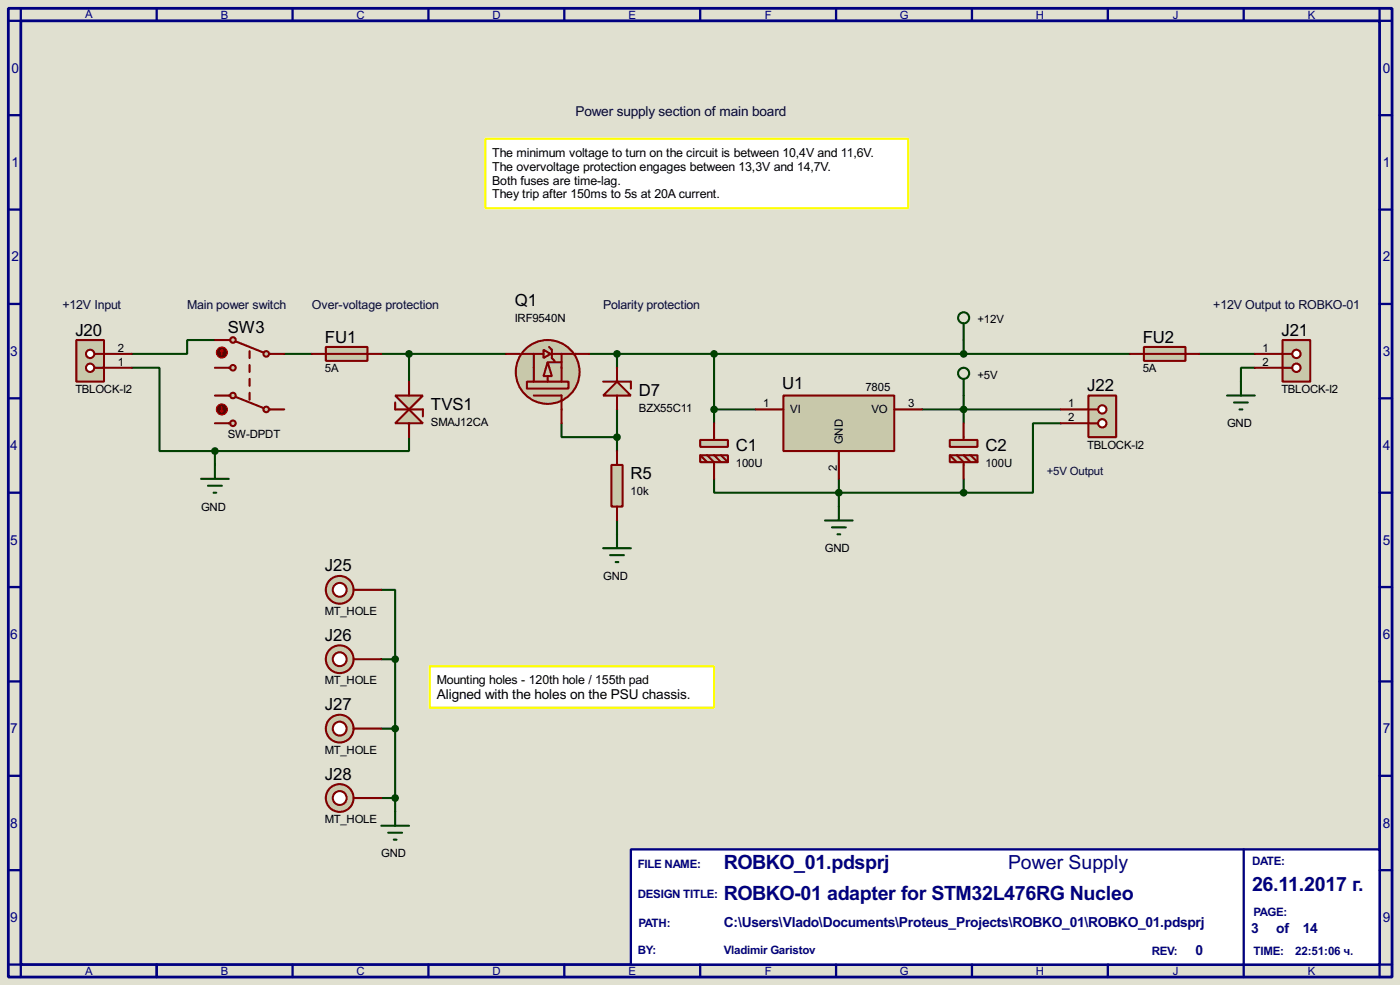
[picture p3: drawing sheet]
<svg xmlns="http://www.w3.org/2000/svg" width="256mm" height="180mm" viewBox="0 0 256 180" stroke-linecap="round" stroke-linejoin="round" font-family="sans-serif">
<path d="M0 0h256.5v180.3h-256.5z" fill="#e0e0d0"/>
<path d="M1.5 1.5h253.5v177.3h-253.5zM3.8 3.8h248.9v172.7h-248.9z" fill="none" stroke="#000080" stroke-width=".51"/>
<path d="M3.8 1.5v2.3h-2.3M28.7 1.5v2.3" fill="none" stroke="#000080" stroke-width=".42"/>
<path d="M115.6 155.4h137.1v21.1h-137.1z" fill="#fff" stroke="#000080" stroke-width=".42"/>
<g fill="none" stroke="#000080" stroke-width=".42">
<path d="M53.6 1.5v2.3M78.5 1.5v2.3M103.4 1.5v2.3M128.3 1.5v2.3M153.2 1.5v2.3M178.1 1.5v2.3M202.9 1.5v2.3M227.8 1.5v2.3M252.7 1.5v2.3h2.3M1.5 21.1h2.3M1.5 38.4h2.3M252.7 21.1h2.3"/>
<path d="M252.7 38.4h2.3M1.5 55.6h2.3M252.7 55.6h2.3M1.5 72.9h2.3M252.7 72.9h2.3M1.5 90.2h2.3M252.7 90.2h2.3M1.5 107.4h2.3M252.7 107.4h2.3M1.5 124.7h2.3M252.7 124.7h2.3M1.5 142h2.3"/>
<path d="M1.5 159.3h2.3M227.8 155.4v23.4M252.7 142h2.3M252.7 159.3h2.3M1.5 176.5h2.3v2.3M28.7 176.5v2.3M53.6 176.5v2.3M78.5 176.5v2.3M103.4 176.5v2.3M128.3 176.5v2.3M153.2 176.5v2.3M178.1 176.5v2.3"/>
<path d="M202.9 176.5v2.3M255 176.5h-2.3v2.3"/>
</g>
<g fill="none" stroke="#004000" stroke-width=".38">
<path d="M24.1 67.3h5.1v15.2h10.2M39.4 62.2h-5.1v2.6h-10.2M52.1 64.8h5M69.8 64.8h22.9M74.9 64.8v5M102.9 77.5v2.5h10.1M107.9 64.8h99.1M113 64.8v2.5M113 74.9v7.6M130.8 74.9h7.6M130.8 64.8v12.7M168.9 74.9h25.4"/>
<path d="M176.5 62.2v2.6M176.5 72.4v5.1M194.3 77.5h-5.1v12.7h-12.7M219.7 64.8h10.2M229.9 67.3h-2.6v2.5M39.4 82.5v2.6M74.9 80v2.5h-35.5M113 95.2v2.6M130.8 87.6v2.6h45.7M153.7 87.6v5.1M176.5 87.6v2.6M69.8 107.9h2.6v12.7"/>
<path d="M69.8 120.6h2.6M69.8 133.3h2.6M72.4 120.6v28M69.8 146h2.6"/>
</g>
<path d="M78.7 121.9h52.1v7.6h-52.1z" fill="#fff" stroke="#ff0" stroke-width=".38"/>
<path d="M14 62.2h5v7.6h-5z" fill="#c8c8aa" stroke="#800000" stroke-width=".38"/>
<path d="M17.3 67.3h1.7" fill="none" stroke="#800000" stroke-width=".38"/>
<circle cx="16.5" cy="67.3" r=".76" fill="#feffff" stroke="#800000" stroke-width=".38"/>
<path d="M17.3 64.8h1.7" fill="none" stroke="#800000" stroke-width=".38"/>
<circle cx="16.5" cy="64.8" r=".76" fill="#feffff" stroke="#800000" stroke-width=".38"/>
<path d="M19 67.3h5.1M19 64.8h5.1" fill="none" stroke="#800000" stroke-width=".38"/>
<path d="M59.7 63.5h7.6v2.5h-7.6z" fill-rule="evenodd" fill="#c8c8aa" stroke="#800000" stroke-width=".38"/>
<path d="M57.1 64.8h12.7" fill="none" stroke="#800000" stroke-width=".38"/>
<path d="M74.9 74.9l2.6 2.6h-5.1z" fill="#c8c8aa" stroke="#800000" stroke-width=".38"/>
<path d="M72.4 73.7v1.2h5.1v1.3" fill="none" stroke="#800000" stroke-width=".38"/>
<path d="M72.4 72.4h5.1l-2.6 2.5z" fill="#c8c8aa" stroke="#800000" stroke-width=".38"/>
<path d="M74.9 69.8v2.6M74.9 77.5v2.5" fill="none" stroke="#800000" stroke-width=".38"/>
<path d="M36.8 87.6h5.1M38.1 88.9h2.5M39.1 90.2h.5M39.4 85.1v2.5" fill="none" stroke="#004000" stroke-width=".38"/>
<circle cx="39.4" cy="82.5" r=".51" fill="#004000" stroke="#004000" stroke-width=".38"/>
<path d="M143.5 72.4h20.3v10.1h-20.3z" fill="#c8c8aa" stroke="#800000" stroke-width=".38"/>
<path d="M138.4 74.9h5.1M163.8 74.9h5.1M153.7 82.5v5.1" fill="none" stroke="#800000" stroke-width=".38"/>
<circle cx="153.7" cy="90.2" r=".51" fill="#004000" stroke="#004000" stroke-width=".38"/>
<path d="M151.1 95.2h5.1M152.4 96.5h2.5M153.4 97.8h.5M153.7 92.7v2.5" fill="none" stroke="#004000" stroke-width=".38"/>
<g fill="#c8c8aa" stroke="#800000" stroke-width=".38">
<path d="M128.3 80.5h5v1.3h-5z"/>
<path d="M128.3 83.3h5v1.3h-5z"/>
</g>
<path d="M130.8 77.5v3M128.3 83.3l1.2 1.3M129.5 83.3l1.3 1.3v3M130.8 83.3l1.3 1.3M132.1 83.3l1.2 1.3" fill="none" stroke="#800000" stroke-width=".38"/>
<g fill="#c8c8aa" stroke="#800000" stroke-width=".38">
<path d="M174 80.5h5.1v1.3h-5.1z"/>
<path d="M174 83.3h5.1v1.3h-5.1z"/>
</g>
<path d="M176.5 77.5v3M174 83.3l1.3 1.3M175.3 83.3l1.2 1.3v3M176.5 83.3l1.3 1.3M177.8 83.3l1.3 1.3" fill="none" stroke="#800000" stroke-width=".38"/>
<path d="M234.9 62.2h5.1v7.6h-5.1z" fill="#c8c8aa" stroke="#800000" stroke-width=".38"/>
<path d="M234.9 64.8h1.8" fill="none" stroke="#800000" stroke-width=".38"/>
<circle cx="237.5" cy="64.8" r=".76" fill="#feffff" stroke="#800000" stroke-width=".38"/>
<path d="M234.9 67.3h1.8" fill="none" stroke="#800000" stroke-width=".38"/>
<circle cx="237.5" cy="67.3" r=".76" fill="#feffff" stroke="#800000" stroke-width=".38"/>
<path d="M229.9 64.8h5M229.9 67.3h5" fill="none" stroke="#800000" stroke-width=".38"/>
<path d="M224.8 72.4h5.1M226.1 73.7h2.5M227.1 74.9h.5M227.3 69.8v2.6" fill="none" stroke="#004000" stroke-width=".38"/>
<g fill="#c8c8aa" stroke="#800000" stroke-width=".38">
<path d="M100.3 66.3l.8 2.5h-1.5z"/>
<circle cx="100.3" cy="68.1" r="5.8"/>
</g>
<path d="M96.5 69.8h7.6v1.3h-7.6z" fill="#c8c8aa" stroke="#800000" stroke-width=".38"/>
<path d="M97.8 72.4h5.1v2.5M97.8 64.8v5M100.3 68.8v1M100.3 66.3h2.6M102.9 64.8v5" fill="none" stroke="#800000" stroke-width=".38"/>
<path d="M99.6 64l1.2 .8-1.2 .7z" fill="#c8c8aa" stroke="#800000" stroke-width=".38"/>
<path d="M92.7 64.8h2.5M95.5 64.8h4.1M100.6 63.5l.5 .5v1.5l.5 .5M101.1 64.8h6.8M102.9 74.9v2.6" fill="none" stroke="#800000" stroke-width=".38"/>
<circle cx="74.9" cy="64.8" r=".51" fill="#004000" stroke="#004000" stroke-width=".38"/>
<path d="M113 69.8l2.6 2.6h-5.1z" fill="#c8c8aa" stroke="#800000" stroke-width=".38"/>
<path d="M110.5 69.8h5.1v1.3M113 67.3v2.5M113 72.4v2.5" fill="none" stroke="#800000" stroke-width=".38"/>
<path d="M112 85.1h2v7.6h-2z" fill="#c8c8aa" stroke="#800000" stroke-width=".38"/>
<path d="M113 82.5v2.6M113 92.7v2.5" fill="none" stroke="#800000" stroke-width=".38"/>
<g fill="#004000" stroke="#004000" stroke-width=".38">
<circle cx="113" cy="80" r=".51"/>
<circle cx="113" cy="64.8" r=".51"/>
<circle cx="130.8" cy="74.9" r=".51"/>
<circle cx="130.8" cy="64.8" r=".51"/>
<circle cx="176.5" cy="74.9" r=".51"/>
<circle cx="176.5" cy="64.8" r=".51"/>
</g>
<g fill="none" stroke="#004000" stroke-width=".38">
<path d="M176.5 59.2v3M176.5 69.3v3.1M113 97.8v2.5M110.5 100.3h5.1M111.8 101.6h2.5M112.8 102.9h.5"/>
<circle cx="176.5" cy="58.2" r="1.02"/>
<circle cx="176.5" cy="68.3" r="1.02"/>
</g>
<path d="M199.4 72.4h5.1v7.6h-5.1z" fill="#c8c8aa" stroke="#800000" stroke-width=".38"/>
<path d="M199.4 74.9h1.8" fill="none" stroke="#800000" stroke-width=".38"/>
<circle cx="201.9" cy="74.9" r=".76" fill="#feffff" stroke="#800000" stroke-width=".38"/>
<path d="M199.4 77.5h1.8" fill="none" stroke="#800000" stroke-width=".38"/>
<circle cx="201.9" cy="77.5" r=".76" fill="#feffff" stroke="#800000" stroke-width=".38"/>
<path d="M194.3 74.9h5.1M194.3 77.5h5.1" fill="none" stroke="#800000" stroke-width=".38"/>
<circle cx="176.5" cy="90.2" r=".51" fill="#004000" stroke="#004000" stroke-width=".38"/>
<path d="M209.5 63.5h7.7v2.5h-7.7z" fill-rule="evenodd" fill="#c8c8aa" stroke="#800000" stroke-width=".38"/>
<path d="M207 64.8h12.7" fill="none" stroke="#800000" stroke-width=".38"/>
<path d="M88.9 25.4h77.5v12.7h-77.5z" fill="#fff" stroke="#ff0" stroke-width=".38"/>
<g fill="#c8c8aa" stroke="#800000" stroke-width=".38">
<circle cx="48.8" cy="74.9" r=".51"/>
<circle cx="42.7" cy="72.4" r=".51"/>
</g>
<path d="M41.9 72.4h.3M49.3 74.9h.2" fill="none" stroke="#800000" stroke-width=".38"/>
<circle cx="42.7" cy="77.5" r=".51" fill="#c8c8aa" stroke="#800000" stroke-width=".38"/>
<path d="M41.9 77.5h.3M43.2 72.6l5.1 2.1" fill="none" stroke="#800000" stroke-width=".38"/>
<g fill="#c8c8aa" stroke="#800000" stroke-width=".38">
<circle cx="48.8" cy="64.8" r=".51"/>
<circle cx="42.7" cy="62.2" r=".51"/>
</g>
<path d="M41.9 62.2h.3M49.3 64.8h.2" fill="none" stroke="#800000" stroke-width=".38"/>
<circle cx="42.7" cy="67.3" r=".51" fill="#c8c8aa" stroke="#800000" stroke-width=".38"/>
<path d="M39.4 67.3h2.8M39.4 77.5h2.5M39.4 72.4h2.5M39.4 62.2h2.5M43.2 62.5l5.1 2M45.7 64.3v1.2M45.7 66.8v1.3M45.7 69.3v1.3M45.7 71.9v1.3M49.5 74.9h2.6M49.5 64.8h2.6" fill="none" stroke="#800000" stroke-width=".38"/>
<circle cx="40.6" cy="64.5" r="1.02" fill="#400000" stroke="#f00" stroke-width=".18"/>
<path d="M40.6 64l.3 .3M40.6 64l-.2 .3M40.6 64v1" fill="none" stroke="#f00" stroke-width=".18"/>
<circle cx="40.6" cy="74.9" r="1.02" fill="#400000" stroke="#f00" stroke-width=".18"/>
<path d="M40.4 75.2l.2 .2M40.6 74.4v1M40.9 75.2l-.3 .2" fill="none" stroke="#f00" stroke-width=".18"/>
<circle cx="62.2" cy="108" r="2.54" fill="#c8c8aa" stroke="#800000" stroke-width=".38"/>
<circle cx="62.2" cy="108" r="1.27" fill="#feffff" stroke="#800000" stroke-width=".38"/>
<path d="M64.8 107.9h5" fill="none" stroke="#800000" stroke-width=".38"/>
<circle cx="62.2" cy="120.7" r="2.54" fill="#c8c8aa" stroke="#800000" stroke-width=".38"/>
<circle cx="62.2" cy="120.7" r="1.27" fill="#feffff" stroke="#800000" stroke-width=".38"/>
<path d="M64.8 120.6h5" fill="none" stroke="#800000" stroke-width=".38"/>
<circle cx="62.2" cy="133.4" r="2.54" fill="#c8c8aa" stroke="#800000" stroke-width=".38"/>
<circle cx="62.2" cy="133.4" r="1.27" fill="#feffff" stroke="#800000" stroke-width=".38"/>
<path d="M64.8 133.3h5" fill="none" stroke="#800000" stroke-width=".38"/>
<circle cx="62.2" cy="146.1" r="2.54" fill="#c8c8aa" stroke="#800000" stroke-width=".38"/>
<circle cx="62.2" cy="146.1" r="1.27" fill="#feffff" stroke="#800000" stroke-width=".38"/>
<path d="M64.8 146h5" fill="none" stroke="#800000" stroke-width=".38"/>
<g fill="#004000" stroke="#004000" stroke-width=".38">
<circle cx="72.4" cy="120.6" r=".51"/>
<circle cx="72.4" cy="133.3" r=".51"/>
<circle cx="72.4" cy="146" r=".51"/>
</g>
<path d="M69.8 151.1h5.1M71.1 152.4h2.6M72.1 153.7h.5M72.4 148.6v2.5" fill="none" stroke="#004000" stroke-width=".38"/>
<g font-size="4" fill="#000080">
<text x="132.6" y="159">ROBKO_01.pdsprj</text>
<text x="184.7" y="159">Power Supply</text>
<text x="132.6" y="164.8">ROBKO-01 adapter for STM32L476RG Nucleo</text>
<text x="229.4" y="163.1">26.11.2017 г.</text>
</g>
<g font-size="3.4">
<text x="94.3" y="55.9">Q1</text>
<text x="13.8" y="61.4">J20</text>
<text x="41.7" y="60.9">SW3</text>
<text x="59.5" y="62.7">FU1</text>
<text x="209.3" y="62.7">FU2</text>
<text x="234.7" y="61.4">J21</text>
<text x="143.3" y="71.2">U1</text>
<text x="199.2" y="71.6">J22</text>
<text x="79" y="75">TVS1</text>
<text x="117.1" y="72.4">D7</text>
<text x="134.8" y="82.6">C1</text>
<text x="180.5" y="82.6">C2</text>
<text x="115.5" y="87.7">R5</text>
<text x="59.5" y="104.6">J25</text>
<text x="59.5" y="117.3">J26</text>
<text x="59.5" y="130">J27</text>
<text x="59.5" y="142.7">J28</text>
</g>
<g font-size="2.8" fill="#000080">
<text x="2.1" y="13.3">0</text>
<text x="253.3" y="13.3">0</text>
<text x="2.1" y="30.6">1</text>
<text x="253.3" y="30.6">1</text>
<text x="2.1" y="47.8">2</text>
<text x="253.3" y="47.8">2</text>
<text x="1.9" y="65.1">3</text>
<text x="253.3" y="65.1">3</text>
<text x="1.9" y="82.4">4</text>
<text x="253.3" y="82.4">4</text>
<text x="1.9" y="99.7">5</text>
<text x="253.3" y="99.7">5</text>
<text x="1.9" y="116.9">6</text>
<text x="253.3" y="116.9">6</text>
<text x="1.9" y="134.2">7</text>
<text x="253.3" y="134.2">7</text>
<text x="1.9" y="151.5">8</text>
<text x="253.3" y="151.5">8</text>
<text x="1.9" y="168.7">9</text>
<text x="132.6" y="169.7">C:\Users\Vlado\Documents\Proteus_Projects\ROBKO_01\ROBKO_01.pdsprj</text>
<text x="229.2" y="170.7">3</text>
<text x="233.8" y="170.7">of</text>
<text x="238.7" y="170.7">14</text>
<text x="253.3" y="168.7">9</text>
<text x="219" y="174.8">0</text>
</g>
<text font-size="2.8" fill="#000040" x="105.4" y="21.3">Power supply section of main board</text>
<text font-size="2.8" x="80" y="128">Aligned with the holes on the PSU chassis.</text>
<g font-size="2.5">
<text x="90.2" y="28.7">The minimum voltage to turn on the circuit is between 10,4V and 11,6V.</text>
<text x="90.2" y="31.2">The overvoltage protection engages between 13,3V and 14,7V.</text>
<text x="90.2" y="33.8">Both fuses are time-lag.</text>
<text x="90.2" y="36.3">They trip after 150ms to 5s at 20A current.</text>
<text x="80" y="125.2">Mounting holes - 120th hole / 155th pad</text>
</g>
<g font-size="2.5" fill="#000040">
<text x="11.4" y="56.6">+12V Input</text>
<text x="34.3" y="56.6">Main power switch</text>
<text x="57.1" y="56.6">Over-voltage protection</text>
<text x="110.5" y="56.6">Polarity protection</text>
<text x="222.2" y="56.6">+12V Output to ROBKO-01</text>
</g>
<g font-size="2.4" fill="#000080">
<text x="116.8" y="158.8">FILE NAME:</text>
<text x="229.4" y="158.3">DATE:</text>
<text x="116.8" y="164.3">DESIGN TITLE:</text>
<text x="229.6" y="167.7">PAGE:</text>
<text x="117" y="169.6">PATH:</text>
<text x="116.8" y="174.6">BY:</text>
<text x="132.6" y="174.6">Vladimir Garistov</text>
<text x="211" y="174.7">REV:</text>
<text x="229.6" y="174.7">TIME:</text>
<text x="237.3" y="174.7">22:51:06 ч.</text>
</g>
<g font-size="2.3" fill="#000080">
<text x="15.6" y="3.3">A</text>
<text x="40.5" y="3.5">B</text>
<text x="65.3" y="3.5">C</text>
<text x="90.2" y="3.5">D</text>
<text x="115.1" y="3.5">E</text>
<text x="140.1" y="3.5">F</text>
<text x="164.8" y="3.5">G</text>
<text x="189.8" y="3.5">H</text>
<text x="214.9" y="3.5">J</text>
<text x="239.6" y="3.5">K</text>
<text x="15.6" y="178.5">A</text>
<text x="40.5" y="178.5">B</text>
<text x="65.3" y="178.5">C</text>
<text x="90.2" y="178.5">D</text>
<text x="115.1" y="178.5">E</text>
<text x="140.1" y="178.5">F</text>
<text x="164.8" y="178.5">G</text>
<text x="189.8" y="178.5">H</text>
<text x="214.9" y="178.5">J</text>
<text x="239.6" y="178.5">K</text>
</g>
<g font-size="2.3">
<text x="94.3" y="58.9">IRF9540N</text>
<text x="179.1" y="59.1">+12V</text>
<text x="21.6" y="64.4">2</text>
<text x="231.3" y="64.4">1</text>
<text x="13.8" y="72">TBLOCK-I2</text>
<text x="21.6" y="66.9">1</text>
<text x="59.5" y="68.2">5A</text>
<text x="158.5" y="71.6">7805</text>
<text x="179.1" y="69.3">+5V</text>
<text x="209.3" y="68.2">5A</text>
<text x="231.3" y="66.9">2</text>
<text x="234.7" y="72">TBLOCK-I2</text>
<text x="79" y="77.9">SMAJ12CA</text>
<text x="117.1" y="75.4">BZX55C11</text>
<text x="139.8" y="74.5">1</text>
<text x="144.8" y="75.6">VI</text>
<text x="159.6" y="75.6">VO</text>
<text x="166.4" y="74.5">3</text>
<text x="195.7" y="74.5">1</text>
<text x="195.7" y="77.1">2</text>
<text x="41.7" y="80.1">SW-DPDT</text>
<text x="154.4" y="81.3" transform="rotate(-90 154.4 81.3)">GND</text>
<text x="199.2" y="82.1">TBLOCK-I2</text>
<text x="224.8" y="78.2">GND</text>
<text x="134.8" y="85.6">100U</text>
<text x="153.3" y="86.2" transform="rotate(-90 153.3 86.2)">2</text>
<text x="180.5" y="85.6">100U</text>
<text x="36.8" y="93.4">GND</text>
<text x="115.5" y="90.6">10k</text>
<text x="151.1" y="101">GND</text>
<text x="110.5" y="106.1">GND</text>
<text x="59.5" y="112.6">MT_HOLE</text>
<text x="59.5" y="125.3">MT_HOLE</text>
<text x="59.5" y="138">MT_HOLE</text>
<text x="59.5" y="150.7">MT_HOLE</text>
<text x="69.8" y="156.9">GND</text>
</g>
<text font-size="2.3" fill="#000040" x="191.8" y="87">+5V Output</text>
</svg>
